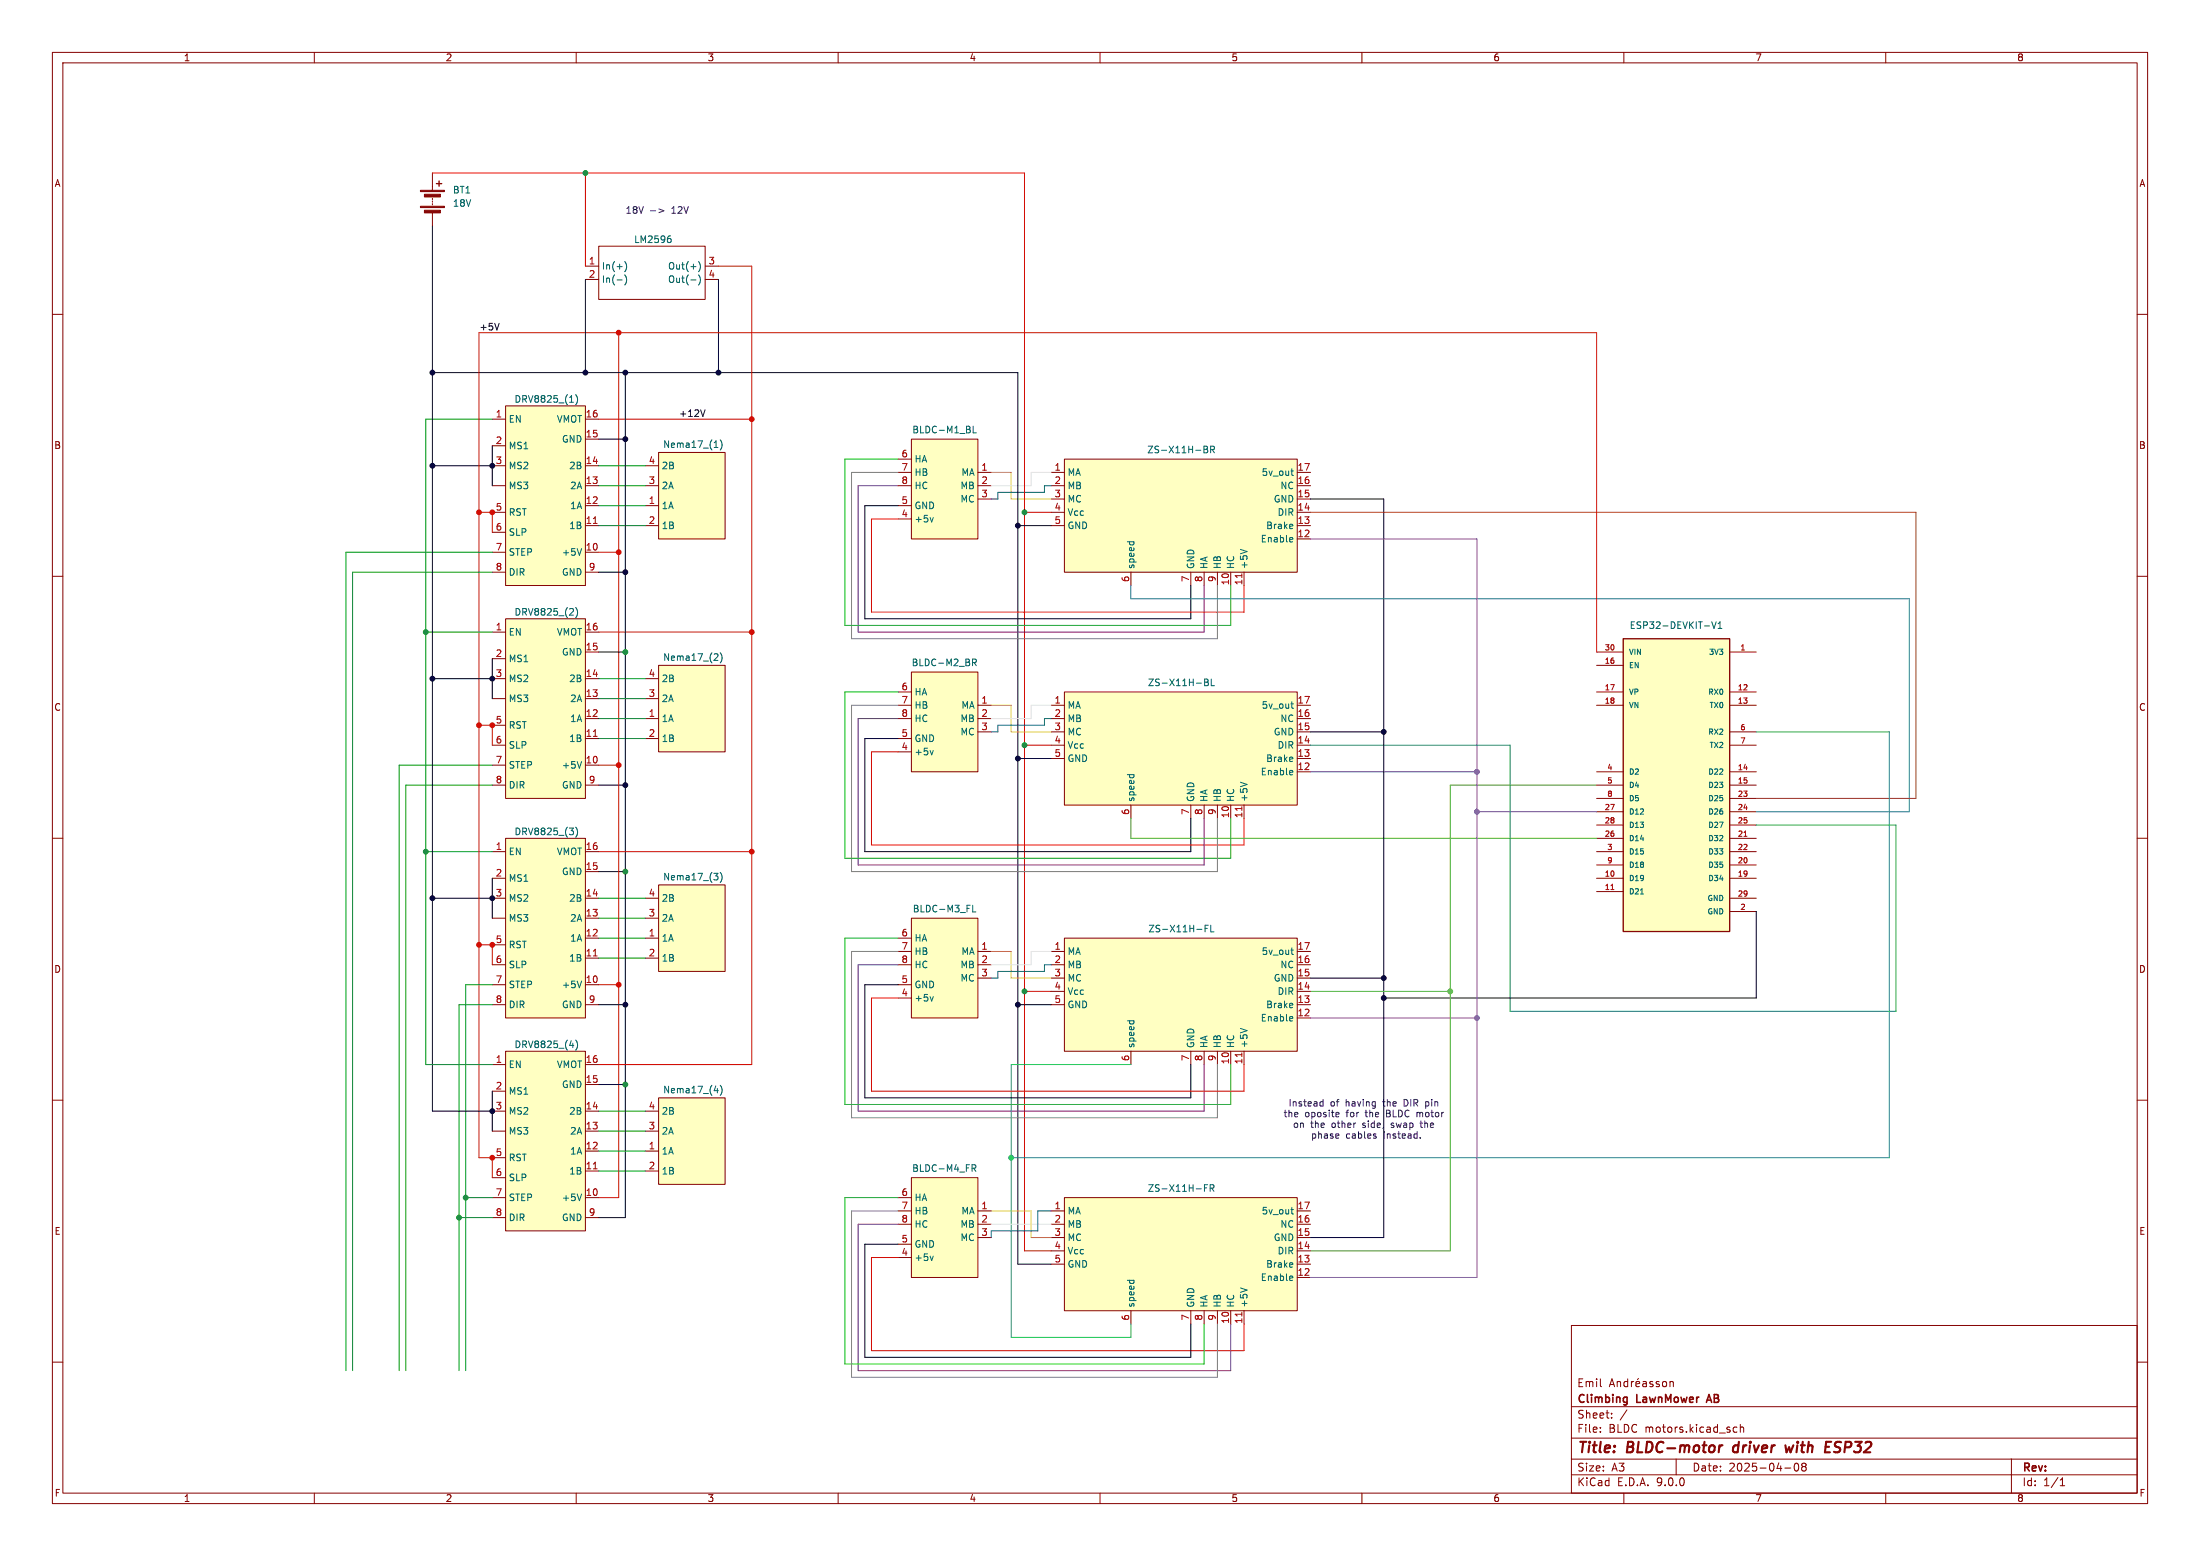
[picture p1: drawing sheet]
<svg xmlns="http://www.w3.org/2000/svg" width="420mm" height="297mm" viewBox="0 0 420 297" stroke-linecap="round" stroke-linejoin="round" font-family="sans-serif">
<g fill="none" stroke="#840000" stroke-width=".19">
<path d="M10 10h400v277h-400zM12 12h396v273h-396zM60 10v2M110 10v2M160 10v2M210 10v2M260 10v2M310 10v2M360 10v2M10 60h2M408 60h2M10 110h2"/>
<path d="M408 110h2M10 160h2M408 160h2M10 210h2M408 210h2M300 253h108v32h-108zM10 260h2M300 278.5h108M300 274.5h108M300 268.5h108M305.5 273.2v.2M305.5 272.5v.1"/>
<path d="M305.6 264.6l.1 .1M307.2 264.7l.5-1.5 .5 1.5M307.4 264.3h.7M307.7 270.5v.2M307.7 269.8v.1M308.7 263.7v1M308.7 263.8l.2-.1 .4 .1 .1 .9M310.6 269.1l-1.3 1.9M310.7 263.8l-.4-.1-.3 .3 .2 .6h.5M310.7 263.2v1.5M311.4 263.7v1M311.9 263.7l-.3 .1-.2 .2"/>
<path d="M312.3 264.2l.7-.2-.1-.2-.4-.1-.2 .2 .1 .7h.5M312.8 263.1l-.2 .2M313.7 263.8h.5l.1 .9M314.3 264l-.5 .1a.29 .29 0 0 0-.2 .3 .29 .29 0 0 0 .2 .3l.5-.1M315.5 263.8l-.3-.1-.3 .2 .1 .2 .5 .2v.3h-.6M316.7 263.8l-.3-.1-.2 .2v.2l.5 .2v.3h-.5M317.4 263.8l.3-.1 .4 .1 .1 .6-.2 .2-.3 .1-.3-.2zM318.8 263.8l.2-.1 .4 .1v.9M318.8 263.7v1M320 278.5v3M330.9 273.1l.3 .3 .4-.1M331.6 272.5l-.4-.1-.3 .3"/>
<path d="M332.2 272.5l.2-.1 .4 .1 .1 .9M332.2 271.9v1.5M342.7 279.4l.2-.1a.8 .8 0 0 1 .5 .7 .8 .8 0 0 1-.5 .8l-.2-.2-.2-.4zM344.2 279.9l-.3-.3 .3-.3 .5 .1 .1 .2-.3 .3M344.2 279.9l-.3 .3 .1 .4 .2 .2 .5-.1 .1-.2-.1-.4-.2-.2M344.2 279.9h.3M384 278.5v6.5M408 260h2M60 285v2M110 285v2M160 285v2M210 285v2"/>
<path d="M260 285v2M300 281.5h108M310 285v2M340.7 280.2h1.2M360 285v2M393.3 283.6h.9M393.3 282.5l.4-.4v1.5"/>
</g>
<path d="M328.8 275.9l-.4 .1M331 276.1l-.2 .7 .3 .4M340.8 275.9l.2 1.3 .5-.9 .3 .9 .6-1.3M348.4 277.2h.9M348.5 276.2h.7M348.6 275.2h1" fill="none" stroke="#840000" stroke-width=".4"/>
<path d="M310.5 266.7l.1 .1M310.6 266.7v1.2l-.1 .2M310.6 267.6l-.1 .1M325.9 267.3h.7M326.3 266.2l-.5 1.5" fill="none" stroke="#840000" stroke-width=".3"/>
<path d="M125.7 168.9h12.7v16.5h-12.7z" fill="#ffffc2"/>
<path d="M123.2 171.5h2.5M123.2 175.3h2.5M123.2 179.1h2.5M125.7 168.9h12.7v16.5h-12.7zM123.2 182.9h2.5" fill="none" stroke="#840000" stroke-width=".19"/>
<path d="M136.3 166.7h.8l-.5 .5M136.8 167.2l.3 .2v.3l-.3 .3M137.5 166.5a1.46 1.46 0 0 1 0 1.9" fill="none" stroke="#006464" stroke-width=".19"/>
<path d="M125.7 209.6h12.7v16.5h-12.7z" fill="#ffffc2"/>
<path d="M123.2 212.1h2.5M123.2 215.9h2.5M123.2 219.7h2.5M125.7 209.6h12.7v16.5h-12.7zM123.2 223.5h2.5" fill="none" stroke="#840000" stroke-width=".19"/>
<path d="M136.3 208.2h.8M136.9 207.8v.8M137.5 207.2a1.46 1.46 0 0 1 0 1.9" fill="none" stroke="#006464" stroke-width=".19"/>
<path d="M174 83.8h12.7v19.1h-12.7z" fill="#ffffc2"/>
<path d="M171.4 87.6h2.6M171.4 90.2h2.6M171.4 92.7h2.6M171.4 96.5h2.6M171.4 99.1h2.6M174 83.8h12.7v19.1h-12.7zM186.7 90.2h2.5M186.7 92.7h2.5M186.7 95.3h2.5" fill="none" stroke="#840000" stroke-width=".19"/>
<path d="M178.2 98.8l-.3 .8M185.8 81.4v1.2h.6" fill="none" stroke="#006464" stroke-width=".19"/>
<path d="M174 175.3h12.7v19h-12.7z" fill="#ffffc2"/>
<g fill="none" stroke="#840000" stroke-width=".19">
<path d="M82.5 33v3.3M82.5 37.8v.3M82.5 38.4v.2M82.5 38.9v.2M82.5 40.6v2.6M111.8 50.8h2.5M111.8 53.3h2.5M114.3 47h20.3v10.2h-20.3zM134.6 50.8h2.6M134.6 53.3h2.6M171.4 179.1h2.6M174 175.3h12.7v19h-12.7z"/>
<path d="M171.4 181.6h2.6M171.4 184.2h2.6M171.4 188h2.6M171.4 190.5h2.6M186.7 181.6h2.5M186.7 184.2h2.5M186.7 186.7h2.5"/>
</g>
<path d="M117.8 53.4h1M119.3 49.9a1.46 1.46 0 0 1 0 2M119.3 52.5a1.46 1.46 0 0 1 0 1.9M127.8 45h.2M127.9 45.5l.2 .3v.3l-.2 .2M131.9 53.4h1M133.3 49.9a1.46 1.46 0 0 1 0 2M133.3 52.5a1.46 1.46 0 0 1 0 1.9M185.7 172.8v1.3h.6M178.2 190.2l-.3 .9" fill="none" stroke="#006464" stroke-width=".19"/>
<g fill="#840000" stroke="#840000" stroke-width=".19">
<path d="M80.3 36.3h4.5v.3h-4.5z"/>
<path d="M80.3 39.4h4.5v.2h-4.5z"/>
<path d="M81 37.1h3.1v.5h-3.1z"/>
<path d="M81 40.1h3.1v.5h-3.1z"/>
</g>
<path d="M83.3 35.1h1M83.8 34.5v1.1" fill="none" stroke="#840000" stroke-width=".25"/>
<path d="M96.5 77.5h15.3v34.3h-15.3z" fill="#ffffc2"/>
<g fill="none" stroke="#840000" stroke-width=".19">
<path d="M96.5 77.5h15.3v34.3h-15.3zM94 80h2.5M94 85.1h2.5M94 88.9h2.5M94 92.7h2.5M94 97.8h2.5M111.8 80h2.5M111.8 88.9h2.5M111.8 92.7h2.5M111.8 83.8h2.5M111.8 96.5h2.5M94 101.6h2.5"/>
<path d="M94 105.4h2.5M94 109.2h2.5M111.8 105.4h2.5M111.8 109.2h2.5M111.8 100.3h2.5"/>
</g>
<path d="M113.3 99.9h.7" fill="none" stroke="#a90000" stroke-width=".19"/>
<path d="M108.7 76.8h.8M109.9 75.3a1.46 1.46 0 0 1 0 2M111 104.7l-.4 1.3" fill="none" stroke="#006464" stroke-width=".19"/>
<path d="M125.7 127h12.7v16.5h-12.7z" fill="#ffffc2"/>
<path d="M123.2 129.5h2.5M123.2 133.4h2.5M123.2 137.2h2.5M125.7 127h12.7v16.5h-12.7zM123.2 141h2.5" fill="none" stroke="#840000" stroke-width=".19"/>
<path d="M136.8 124.8l.3 .2-.1 .3-.7 .8h.8M137.5 124.6a1.46 1.46 0 0 1 0 1.9" fill="none" stroke="#006464" stroke-width=".19"/>
<path d="M125.7 86.4h12.7v16.5h-12.7z" fill="#ffffc2"/>
<path d="M123.2 88.9h2.5M123.2 92.7h2.5M123.2 96.5h2.5M125.7 86.4h12.7v16.5h-12.7zM123.2 100.3h2.5" fill="none" stroke="#840000" stroke-width=".19"/>
<path d="M136.3 85.4h.8M137.5 84a1.46 1.46 0 0 1 0 1.9" fill="none" stroke="#006464" stroke-width=".19"/>
<path d="M96.5 160h15.3v34.3h-15.3z" fill="#ffffc2"/>
<g fill="none" stroke="#840000" stroke-width=".19">
<path d="M94 162.6h2.5M94 167.6h2.5M94 171.5h2.5M94 175.3h2.5M96.5 160h15.3v34.3h-15.3zM111.8 162.6h2.5M111.8 171.5h2.5M111.8 175.3h2.5M111.8 166.4h2.5M111.8 179.1h2.5M94 180.3h2.5M94 184.2h2.5"/>
<path d="M94 188h2.5M94 191.8h2.5M111.8 188h2.5M111.8 191.8h2.5M111.8 182.9h2.5"/>
</g>
<path d="M113.3 182.5h.7" fill="none" stroke="#a90000" stroke-width=".19"/>
<path d="M108.7 158.1h.8l-.4 .4M109.4 158.7v.5M109.9 157.9a1.46 1.46 0 0 1 0 1.9M111 187.3l-.4 1.2" fill="none" stroke="#006464" stroke-width=".19"/>
<path d="M96.5 118.1h15.3v34.3h-15.3z" fill="#ffffc2"/>
<g fill="none" stroke="#840000" stroke-width=".19">
<path d="M96.5 118.1h15.3v34.3h-15.3zM94 120.7h2.5M94 125.7h2.5M94 129.5h2.5M94 133.4h2.5M94 138.4h2.5M111.8 120.7h2.5M111.8 129.5h2.5M111.8 133.4h2.5M111.8 124.5h2.5M111.8 137.2h2.5M94 142.2h2.5"/>
<path d="M94 146.1h2.5M94 149.9h2.5M111.8 146.1h2.5M111.8 149.9h2.5M111.8 141h2.5"/>
</g>
<path d="M113.3 140.6h.7" fill="none" stroke="#a90000" stroke-width=".19"/>
<path d="M108.7 117.4h.8M109.4 116.3v.4M109.9 116a1.46 1.46 0 0 1 0 1.9M111 145.4l-.4 1.2" fill="none" stroke="#006464" stroke-width=".19"/>
<path d="M96.5 200.7h15.3v34.2h-15.3z" fill="#ffffc2"/>
<g fill="none" stroke="#840000" stroke-width=".19">
<path d="M94 203.2h2.5M94 208.3h2.5M94 212.1h2.5M94 215.9h2.5M96.5 200.7h15.3v34.2h-15.3zM111.8 203.2h2.5M111.8 212.1h2.5M111.8 215.9h2.5M111.8 207h2.5M111.8 219.7h2.5M94 221h2.5M94 224.8h2.5"/>
<path d="M94 228.6h2.5M94 232.4h2.5M111.8 228.6h2.5M111.8 232.4h2.5M111.8 223.5h2.5"/>
</g>
<path d="M113.3 223.1h.7" fill="none" stroke="#a90000" stroke-width=".19"/>
<path d="M108.7 199.5h.8M109.9 198.5a1.46 1.46 0 0 1 0 2M111 227.9l-.4 1.3" fill="none" stroke="#006464" stroke-width=".19"/>
<path d="M174 128.3h12.7v19h-12.7z" fill="#ffffc2"/>
<path d="M171.4 132.1h2.6M171.4 134.6h2.6M171.4 137.2h2.6M174 128.3h12.7v19h-12.7zM186.7 134.6h2.5M186.7 137.2h2.5M186.7 139.7h2.5M171.4 141h2.6M171.4 143.5h2.6" fill="none" stroke="#840000" stroke-width=".19"/>
<path d="M185.7 125.8h.4l.3 .2-.1 .4-.6 .1M186 126.5l.4 .6M178.2 143.2l-.3 .9" fill="none" stroke="#006464" stroke-width=".19"/>
<path d="M174 224.8h12.7v19h-12.7z" fill="#ffffc2"/>
<path d="M171.4 228.6h2.6M171.4 231.1h2.6M171.4 233.7h2.6M171.4 237.5h2.6M174 224.8h12.7v19h-12.7zM186.7 231.1h2.5M186.7 233.7h2.5M186.7 236.2h2.5M171.4 240h2.6" fill="none" stroke="#840000" stroke-width=".19"/>
<path d="M178.2 239.8l-.3 .8M185.6 222.3h.5l.2 .3-.1 .3-.6 .1M185.9 223l.4 .6" fill="none" stroke="#006464" stroke-width=".19"/>
<path d="M203.2 132.1h44.4v21.6h-44.4z" fill="#ffffc2"/>
<g fill="none" stroke="#840000" stroke-width=".19">
<path d="M200.7 134.6h2.5M200.7 137.2h2.5M200.7 139.7h2.5M203.2 132.1h44.4v21.6h-44.4zM247.6 134.6h2.6M247.6 137.2h2.6M247.6 139.7h2.6M200.7 142.2h2.5M200.7 144.8h2.5M215.9 153.7v2.5M227.3 153.7v2.5M229.9 153.7v2.5"/>
<path d="M232.4 153.7v2.5M234.9 153.7v2.5M237.5 153.7v2.5M247.6 142.2h2.6M247.6 144.8h2.6M247.6 147.3h2.6"/>
</g>
<path d="M230 129.6h.4l.2 .3-.2 .3 .2 .1 .1 .3-.2 .3h-.5zM230 130.2h.4M231.2 129.6v1.3h.6M246.4 134.4h.5M246.6 135l.3 .2M236.8 149.3l1.3 .4M246.6 147.1l.2 .3-.6 .1M246.7 144.6l.1 .2-.6 .1M246.7 147.8l-.1 .1" fill="none" stroke="#006464" stroke-width=".19"/>
<path d="M237.1 154v.7" fill="none" stroke="#a90000" stroke-width=".19"/>
<path d="M309.9 121.9h20.3v55.9h-20.3z" fill="#ffffc2"/>
<path d="M309.9 121.9h20.3v55.9h-20.3z" fill="none" stroke="#840000" stroke-width=".25"/>
<g fill="none" stroke="#840000" stroke-width=".19">
<path d="M304.8 124.5h5.1M304.8 127h5.1M304.8 132.1h5.1M304.8 134.6h5.1M330.2 124.5h5.1M330.2 132.1h5.1M330.2 134.6h5.1M330.2 139.7h5.1M304.8 147.3h5.1M304.8 149.9h5.1M304.8 152.4h5.1M304.8 154.9h5.1"/>
<path d="M304.8 157.5h5.1M330.2 147.3h5.1M330.2 149.9h5.1M330.2 152.4h5.1M330.2 154.9h5.1M330.2 157.5h5.1M330.2 142.2h5.1M304.8 160h5.1M304.8 162.6h5.1M304.8 165.1h5.1M304.8 167.6h5.1M304.8 170.2h5.1"/>
<path d="M330.2 160h5.1M330.2 162.6h5.1M330.2 165.1h5.1M330.2 167.6h5.1M330.2 171.5h5.1M330.2 174h5.1"/>
</g>
<path d="M326.8 118.7l.4 1.3 .4-1.3M328 120h.7M328 119.1l.4-.4v1.3M313.2 170.6h.6" fill="none" stroke="#006464" stroke-width=".19"/>
<path d="M332.9 159.6h.6M307.5 169.8h.6" fill="none" stroke="#a90000" stroke-width=".19"/>
<path d="M203.2 87.6h44.4v21.6h-44.4z" fill="#ffffc2"/>
<g fill="none" stroke="#840000" stroke-width=".19">
<path d="M200.7 90.2h2.5M200.7 92.7h2.5M200.7 95.3h2.5M200.7 97.8h2.5M203.2 87.6h44.4v21.6h-44.4zM247.6 90.2h2.6M247.6 92.7h2.6M247.6 95.3h2.6M247.6 97.8h2.6M200.7 100.3h2.5M215.9 109.2v2.6M227.3 109.2v2.6"/>
<path d="M229.9 109.2v2.6M232.4 109.2v2.6M234.9 109.2v2.6M237.5 109.2v2.6M247.6 100.3h2.6M247.6 102.9h2.6"/>
</g>
<path d="M229.8 85.2h.5l.2 .2-.2 .4 .2 .1 .1 .3-.3 .2h-.5zM229.8 85.8h.5M231.1 85.8h.6l.1-.2v-.3l-.7-.1v1.2M231.4 85.8l.4 .6M246.4 89.9h.5M246.6 90.6l.3 .1M236.8 104.9l1.3 .4M246.6 102.6l.2 .3-.6 .1M246.7 100.1l.1 .3-.6 .1M246.7 103.4h-.1" fill="none" stroke="#006464" stroke-width=".19"/>
<path d="M237.1 109.5v.7" fill="none" stroke="#a90000" stroke-width=".19"/>
<path d="M203.2 179.1h44.4v21.6h-44.4z" fill="#ffffc2"/>
<g fill="none" stroke="#840000" stroke-width=".19">
<path d="M203.2 179.1h44.4v21.6h-44.4zM200.7 181.6h2.5M200.7 184.2h2.5M200.7 186.7h2.5M200.7 189.2h2.5M200.7 191.8h2.5M247.6 181.6h2.6M247.6 184.2h2.6M247.6 186.7h2.6M247.6 189.2h2.6M247.6 191.8h2.6M247.6 194.3h2.6"/>
<path d="M215.9 200.7v2.5M227.3 200.7v2.5M229.9 200.7v2.5M232.4 200.7v2.5M234.9 200.7v2.5M237.5 200.7v2.5"/>
</g>
<path d="M230.1 177.2h.4M230.7 176.6h-.6v1.3M231.1 176.6v1.3h.7M236.8 196.3l1.3 .4M246.4 181.3h.5M246.6 182l.3 .2M246.6 194l.2 .3-.6 .2M246.7 191.6l.1 .2-.6 .1M246.7 194.8l-.1 .1" fill="none" stroke="#006464" stroke-width=".19"/>
<path d="M237.1 201v.7" fill="none" stroke="#a90000" stroke-width=".19"/>
<path d="M203.2 228.6h44.4v21.6h-44.4z" fill="#ffffc2"/>
<g fill="none" stroke="#840000" stroke-width=".19">
<path d="M200.7 231.1h2.5M200.7 233.7h2.5M200.7 236.2h2.5M200.7 238.8h2.5M203.2 228.6h44.4v21.6h-44.4zM247.6 231.1h2.6M247.6 233.7h2.6M247.6 236.2h2.6M247.6 238.8h2.6M200.7 241.3h2.5M215.9 250.2v2.5M227.3 250.2v2.5"/>
<path d="M229.9 250.2v2.5M232.4 250.2v2.5M234.9 250.2v2.5M237.5 250.2v2.5M247.6 241.3h2.6M247.6 243.8h2.6"/>
</g>
<path d="M229.9 226.7h.5M230.5 226.1h-.6v1.3M231 226.8l.6-.1 .2-.1-.1-.3-.7-.2v1.3M231.3 226.8l.5 .6M246.4 230.9h.5M246.6 231.5l.3 .2M236.8 245.8l1.3 .5M246.6 243.6l.2 .3-.6 .1M246.7 241.1l.1 .2-.6 .2M246.7 244.4h-.1" fill="none" stroke="#006464" stroke-width=".19"/>
<path d="M237.1 250.5v.7" fill="none" stroke="#a90000" stroke-width=".19"/>
<path d="M95.3 61.7l-.4 1.3M134.6 78.2l-.4 1.3" fill="none" stroke="#0f0f0f" stroke-width=".19"/>
<path d="M171.4 99.1h-5v17.7h71.1v-5M171.4 143.5h-5v17.8h71.1v-5.1M171.4 190.5h-5v17.8h71.1v-5.1M171.4 240h-5v17.8h71.1v-5.1" fill="none" stroke="#ff0900" stroke-width=".19"/>
<path d="M171.4 90.2h-8.8v31.7h69.8v-10.1M171.4 134.6h-8.8v31.8h69.8v-10.2M171.4 181.6h-8.8v31.8h69.8v-10.2M171.4 231.1h-8.8v31.8h69.8v-10.2" fill="none" stroke="#7e7f7f" stroke-width=".19"/>
<g fill="none" stroke="#000" stroke-width=".19">
<path d="M82.5 43.2v168.9h11.5M111.8 53.3v17.8M137.2 53.3v17.8M82.5 71.1h111.8v170.2h6.4M119.4 71.1v161.3h-5.1M82.5 88.9h11.5M94 85.1v7.6M114.3 83.8h5.1M171.4 96.5h-6.3v21.6h62.2v-6.3M250.2 95.3h14v140.9h-14M114.3 109.2h5.1M194.3 100.3h6.4"/>
<path d="M82.5 129.5h11.5M94 125.7v7.7M114.3 124.5h5.1M250.2 139.7h14M114.3 149.9h5.1M171.4 141h-6.3v21.6h62.2v-6.4M194.3 144.8h6.4M82.5 171.5h11.5M94 167.6v7.7M114.3 166.4h5.1M335.3 174v16.5h-71.1M114.3 191.8h5.1"/>
<path d="M171.4 188h-6.3v21.6h62.2v-6.4M194.3 191.8h6.4M250.2 186.7h14M94 208.3v7.6M114.3 207h5.1M171.4 237.5h-6.3v21.6h62.2v-6.4"/>
</g>
<path d="M171.4 92.7h-7.6v28h66.1v-8.9M171.4 137.2h-7.6v27.9h66.1v-8.9M171.4 184.2h-7.6v27.9h66.1v-8.9M171.4 233.7h-7.6v27.9h71.1v-8.9" fill="none" stroke="#71009a" stroke-width=".19"/>
<path d="M171.4 87.6h-10.1v31.8h73.6v-7.6M171.4 132.1h-10.1v31.7h73.6v-7.6M171.4 179.1h-10.1v31.7h73.6v-7.6M171.4 228.6h-10.1v31.7h68.6v-7.6" fill="none" stroke="#0bd104" stroke-width=".19"/>
<path d="M200.7 92.7h-1.3v1.3h-8.9v1.3h-1.3M200.7 137.2h-1.3v1.2h-8.9v1.3h-1.3M200.7 184.2h-1.3v1.2h-8.9v1.3h-1.3M200.7 231.1h-2.6v3.8h-8.9v1.3" fill="none" stroke="#0021bd" stroke-width=".19"/>
<path d="M189.2 90.2h3.8v5.1h7.7M189.2 134.6h3.8v5.1h7.7M189.2 181.6h3.8v5.1h7.7M189.2 231.1h7.6v5.1h3.9" fill="none" stroke="#d5d304" stroke-width=".19"/>
<path d="M195.6 33v205.8h5.1M195.6 97.8h5.1M195.6 142.2h5.1M195.6 189.2h5.1" fill="none" stroke="#c40400" stroke-width=".19"/>
<path d="M118.1 63.5v165.1h-3.8M91.4 97.8h2.6v3.8M114.3 105.4h3.8M91.4 138.4h2.6v3.8M304.8 124.5v-61h-213.4v157.5h2.6v3.8M114.3 146.1h3.8M91.4 180.3h2.6v3.9M114.3 188h3.8" fill="none" stroke="#cd1500" stroke-width=".19"/>
<g fill="none" stroke="#009600" stroke-width=".19">
<path d="M94 80h-12.7v123.2h12.7M114.3 92.7h8.9M114.3 96.5h8.9M114.3 88.9h8.9M94 109.2h-26.7v152.4M94 105.4h-28v156.2M114.3 100.3h8.9M81.3 120.7h12.7M114.3 129.5h8.9M114.3 133.4h8.9M114.3 137.2h8.9M94 146.1h-17.8v115.5"/>
<path d="M94 149.9h-16.5v111.7M114.3 141h8.9M81.3 162.6h12.7M114.3 175.3h8.9M114.3 179.1h8.9M114.3 171.5h8.9M94 191.8h-6.4v69.8M94 188h-5.1v73.6M114.3 182.9h8.9M114.3 212.1h8.9M114.3 215.9h8.9M114.3 219.7h8.9"/>
<path d="M87.6 232.4h6.4M88.9 228.6h5.1M114.3 223.5h8.9"/>
</g>
<path d="M137.2 50.8h6.3v152.4h-29.2M114.3 80h29.2M114.3 120.7h29.2M114.3 162.6h29.2" fill="none" stroke="#cd1200" stroke-width=".19"/>
<path d="M111.8 33v17.8" fill="none" stroke="#e60300" stroke-width=".19"/>
<path d="M82.5 33h113.1" fill="none" stroke="#d81300" stroke-width=".19"/>
<path d="M335.3 139.7h25.4v81.3h-167.7M215.9 203.2h-22.9v52.1h22.9v-2.6" fill="none" stroke="#04b48d" stroke-width=".19"/>
<path d="M215.9 111.8v2.5h148.6v40.6h-29.2" fill="none" stroke="#006be2" stroke-width=".19"/>
<path d="M215.9 156.2v3.8h88.9" fill="none" stroke="#4fb100" stroke-width=".19"/>
<path d="M200.7 90.2h-3.9v2.5h-7.6M200.7 134.6h-3.9v2.6h-7.6M200.7 181.6h-3.9v2.6h-7.6M189.2 233.7h11.5" fill="none" stroke="#e4e4e4" stroke-width=".19"/>
<path d="M250.2 97.8h115.6v54.6h-30.5" fill="none" stroke="#ab4e00" stroke-width=".19"/>
<path d="M250.2 102.9h31.7v140.9h-31.7M250.2 147.3h31.7M281.9 154.9h22.9M250.2 194.3h31.7" fill="none" stroke="#8500ff" stroke-width=".19"/>
<path d="M304.8 149.9h-27.9v88.9h-26.7M250.2 189.2h26.7" fill="none" stroke="#769e05" stroke-width=".19"/>
<path d="M250.2 142.2h38.1v50.8h73.6v-35.5h-26.6" fill="none" stroke="#019b67" stroke-width=".19"/>
<g fill="none" stroke="#0000c2" stroke-width=".19">
<path d="M125.8 39.9l.9 .3-.9 .4M124.2 40.2h1M252.1 211.1h.5M252.1 210.3h.5M252.6 209.9v1.2M255.2 212.3l.4 .1v.2l-.6 .2M255.5 216.5l.1 .2-.6 .1M255.6 213.1l-.4 .1M262.6 216.8l.1 .2-.1 .3M262.6 216.4l.1 .1M270.5 212.3v.9M270.7 212.3l-.2 .1"/>
<path d="M271.1 214.4h.5M271.1 217.1v.2M271.3 213.9v1.3M272.2 210.3v1.3M272.2 211.1h.1M272.3 210.3h-.1"/>
</g>
<g fill="#cd1200" stroke="#cd1200" stroke-width=".19">
<circle cx="143.5" cy="120.7" r=".46"/>
<circle cx="143.5" cy="80" r=".46"/>
<circle cx="143.5" cy="162.6" r=".46"/>
</g>
<g fill="#cd1500" stroke="#cd1500" stroke-width=".19">
<circle cx="94" cy="138.4" r=".46"/>
<circle cx="91.4" cy="138.4" r=".46"/>
<circle cx="94" cy="180.3" r=".46"/>
<circle cx="91.4" cy="180.3" r=".46"/>
<circle cx="94" cy="221" r=".46"/>
<circle cx="118.1" cy="188" r=".46"/>
<circle cx="91.4" cy="97.8" r=".46"/>
<circle cx="94" cy="97.8" r=".46"/>
<circle cx="118.1" cy="105.4" r=".46"/>
<circle cx="118.1" cy="63.5" r=".46"/>
<circle cx="118.1" cy="146.1" r=".46"/>
</g>
<g fill="#009600" stroke="#009600" stroke-width=".19">
<circle cx="195.6" cy="97.8" r=".46"/>
<circle cx="119.4" cy="207" r=".46"/>
<circle cx="88.9" cy="228.6" r=".46"/>
<circle cx="81.3" cy="162.6" r=".46"/>
<circle cx="87.6" cy="232.4" r=".46"/>
<circle cx="81.3" cy="120.7" r=".46"/>
<circle cx="119.4" cy="124.5" r=".46"/>
<circle cx="111.8" cy="33" r=".46"/>
<circle cx="119.4" cy="166.4" r=".46"/>
<circle cx="195.6" cy="142.2" r=".46"/>
<circle cx="195.6" cy="189.2" r=".46"/>
</g>
<g fill="#000" stroke="#000" stroke-width=".19">
<circle cx="82.5" cy="71.1" r=".46"/>
<circle cx="111.8" cy="71.1" r=".46"/>
<circle cx="119.4" cy="71.1" r=".46"/>
<circle cx="137.2" cy="71.1" r=".46"/>
<circle cx="82.5" cy="88.9" r=".46"/>
<circle cx="94" cy="88.9" r=".46"/>
<circle cx="119.4" cy="83.8" r=".46"/>
<circle cx="119.4" cy="109.2" r=".46"/>
<circle cx="194.3" cy="100.3" r=".46"/>
<circle cx="82.5" cy="129.5" r=".46"/>
<circle cx="94" cy="129.5" r=".46"/>
<circle cx="264.2" cy="139.7" r=".46"/>
<circle cx="119.4" cy="149.9" r=".46"/>
<circle cx="194.3" cy="144.8" r=".46"/>
<circle cx="82.5" cy="171.5" r=".46"/>
<circle cx="94" cy="171.5" r=".46"/>
<circle cx="119.4" cy="191.8" r=".46"/>
<circle cx="194.3" cy="191.8" r=".46"/>
<circle cx="264.2" cy="186.7" r=".46"/>
<circle cx="264.2" cy="190.5" r=".46"/>
<circle cx="94" cy="212.1" r=".46"/>
</g>
<circle cx="193" cy="221" r=".46" fill="#04b48d" stroke="#04b48d" stroke-width=".19"/>
<g fill="#8500ff" stroke="#8500ff" stroke-width=".19">
<circle cx="281.9" cy="154.9" r=".46"/>
<circle cx="281.9" cy="147.3" r=".46"/>
<circle cx="281.9" cy="194.3" r=".46"/>
</g>
<circle cx="276.9" cy="189.2" r=".46" fill="#769e05" stroke="#769e05" stroke-width=".19"/>
<g font-size="2.8" fill="#840000">
<text x="301" y="277.9">Title:</text>
<text x="310.6" y="277.9">BLDC-motor</text>
<text x="331.7" y="277.9">driver</text>
<text x="342.5" y="277.9">with</text>
<text x="350.9" y="277.9">ESP32</text>
</g>
<g font-size="2.1" fill="#840000">
<text x="301" y="268.2">Climbing</text>
<text x="301" y="265">Emil</text>
<text x="312.5" y="268.2">LawnMower</text>
<text x="326.6" y="268.2">AB</text>
<text x="301" y="273.7">File:</text>
<text x="301" y="271">Sheet:</text>
<text x="307.1" y="273.7">BLDC motors.kicad_sch</text>
<text x="301" y="281.1">Size:</text>
<text x="307.6" y="281.1">A3</text>
<text x="323" y="281.1">Date:</text>
<text x="330" y="281.1">2025-04-08</text>
<text x="386" y="281.3">Rev:</text>
<text x="301" y="283.9">KiCad</text>
<text x="308.7" y="283.9">E.D.A.</text>
<text x="316.3" y="283.9">9.0.0</text>
<text x="386" y="283.9">Id:</text>
<text x="390.1" y="283.9">1/1</text>
</g>
<g font-size="1.8" fill="#840000">
<text x="35" y="11.9">1</text>
<text x="85" y="11.9">2</text>
<text x="135" y="11.9">3</text>
<text x="185" y="11.9">4</text>
<text x="235" y="11.9">5</text>
<text x="285" y="11.9">6</text>
<text x="335" y="11.9">7</text>
<text x="385" y="11.9">8</text>
<text x="10.3" y="35.9">A</text>
<text x="408.3" y="35.9">A</text>
<text x="10.3" y="85.9">B</text>
<text x="408.2" y="85.9">B</text>
<text x="10.3" y="135.9">C</text>
<text x="408.2" y="135.9">C</text>
<text x="10.3" y="185.9">D</text>
<text x="408.2" y="185.9">D</text>
<text x="10.3" y="235.9">E</text>
<text x="408.3" y="235.9">E</text>
<text x="10.3" y="285.9">F</text>
<text x="35" y="286.9">1</text>
<text x="85" y="286.9">2</text>
<text x="135" y="286.9">3</text>
<text x="185" y="286.9">4</text>
<text x="235" y="286.9">5</text>
<text x="285" y="286.9">6</text>
<text x="335" y="286.9">7</text>
<text x="385" y="286.9">8</text>
<text x="408.3" y="285.9">F</text>
</g>
<g font-size="1.8" fill="#006464">
<text x="86.4" y="37.1">BT1</text>
<text x="86.4" y="39.7">18V</text>
<text x="121" y="46.6">LM2596</text>
<text x="114.8" y="51.7">In(+)</text>
<text x="127.4" y="51.7">Out(+)</text>
<text x="114.8" y="54.2">In(-)</text>
<text x="127.4" y="54.2">Out(-)</text>
<text x="98.1" y="77.1">DRV8825_(1)</text>
<text x="97" y="80.9">EN</text>
<text x="106.2" y="80.9">VMOT</text>
<text x="174.1" y="82.9">BLDC-M1_BL</text>
<text x="97" y="86">MS1</text>
<text x="97" y="89.8">MS2</text>
<text x="107.2" y="84.7">GND</text>
<text x="108.6" y="89.8">2B</text>
<text x="126.2" y="89.8">2B</text>
<text x="126.5" y="85.7">Nema17_(1)</text>
<text x="174.5" y="88.5">HA</text>
<text x="218.9" y="86.7">ZS-X11H-BR</text>
<text x="97" y="93.6">MS3</text>
<text x="108.8" y="93.6">2A</text>
<text x="126.2" y="93.6">2A</text>
<text x="174.5" y="91">HB</text>
<text x="174.5" y="93.6">HC</text>
<text x="183.3" y="93.6">MB</text>
<text x="183.4" y="91">MA</text>
<text x="203.7" y="91">MA</text>
<text x="203.7" y="93.6">MB</text>
<text x="240.8" y="91">5v_out</text>
<text x="244.3" y="93.6">NC</text>
<text x="97" y="98.7">RST</text>
<text x="108.6" y="101.2">1B</text>
<text x="108.8" y="97.4">1A</text>
<text x="126.2" y="97.4">1A</text>
<text x="126.2" y="101.2">1B</text>
<text x="174.5" y="97.4">GND</text>
<text x="174.5" y="99.9">+5v</text>
<text x="183.3" y="96.1">MC</text>
<text x="203.7" y="96.1">MC</text>
<text x="203.7" y="98.7">Vcc</text>
<text x="203.7" y="101.2">GND</text>
<text x="241.6" y="101.2">Brake</text>
<text x="243.1" y="96.1">GND</text>
<text x="243.8" y="98.7">DIR</text>
<text x="97" y="102.5">SLP</text>
<text x="97" y="106.3">STEP</text>
<text x="107.2" y="106.3">+5V</text>
<text x="240.6" y="103.7">Enable</text>
<text x="97" y="110.1">DIR</text>
<text x="107.2" y="110.1">GND</text>
<text x="216.8" y="108.7" transform="rotate(-90 216.8 108.7)">speed</text>
<text x="228.2" y="108.7" transform="rotate(-90 228.2 108.7)">GND</text>
<text x="230.7" y="108.7" transform="rotate(-90 230.7 108.7)">HA</text>
<text x="233.3" y="108.7" transform="rotate(-90 233.3 108.7)">HB</text>
<text x="235.8" y="108.7" transform="rotate(-90 235.8 108.7)">HC</text>
<text x="238.4" y="108.7" transform="rotate(-90 238.4 108.7)">+5V</text>
<text x="98.1" y="117.7">DRV8825_(2)</text>
<text x="97" y="121.5">EN</text>
<text x="106.2" y="121.5">VMOT</text>
<text x="107.2" y="125.3">GND</text>
<text x="311" y="120.2">ESP32-DEVKIT-V1</text>
<text x="97" y="126.6">MS1</text>
<text x="97" y="130.4">MS2</text>
<text x="108.6" y="130.4">2B</text>
<text x="126.2" y="130.4">2B</text>
<text x="126.5" y="126.3">Nema17_(2)</text>
<text x="173.9" y="127.4">BLDC-M2_BR</text>
<text x="219" y="131.2">ZS-X11H-BL</text>
<text x="97" y="134.2">MS3</text>
<text x="108.8" y="134.2">2A</text>
<text x="126.2" y="134.2">2A</text>
<text x="174.5" y="132.9">HA</text>
<text x="174.5" y="135.5">HB</text>
<text x="183.4" y="135.5">MA</text>
<text x="203.7" y="135.5">MA</text>
<text x="240.8" y="135.5">5v_out</text>
<text x="97" y="139.3">RST</text>
<text x="97" y="143.1">SLP</text>
<text x="108.6" y="141.8">1B</text>
<text x="108.8" y="138">1A</text>
<text x="126.2" y="138">1A</text>
<text x="126.2" y="141.8">1B</text>
<text x="174.5" y="138">HC</text>
<text x="174.5" y="141.8">GND</text>
<text x="183.3" y="138">MB</text>
<text x="183.3" y="140.6">MC</text>
<text x="203.7" y="138">MB</text>
<text x="203.7" y="140.6">MC</text>
<text x="203.7" y="143.1">Vcc</text>
<text x="243.1" y="140.6">GND</text>
<text x="243.8" y="143.1">DIR</text>
<text x="244.3" y="138">NC</text>
<text x="97" y="146.9">STEP</text>
<text x="107.2" y="146.9">+5V</text>
<text x="174.5" y="144.4">+5v</text>
<text x="203.7" y="145.6">GND</text>
<text x="240.6" y="148.2">Enable</text>
<text x="241.6" y="145.6">Brake</text>
<text x="97" y="150.7">DIR</text>
<text x="107.2" y="150.7">GND</text>
<text x="216.8" y="153.2" transform="rotate(-90 216.8 153.2)">speed</text>
<text x="228.2" y="153.2" transform="rotate(-90 228.2 153.2)">GND</text>
<text x="230.7" y="153.2" transform="rotate(-90 230.7 153.2)">HA</text>
<text x="233.3" y="153.2" transform="rotate(-90 233.3 153.2)">HB</text>
<text x="235.8" y="153.2" transform="rotate(-90 235.8 153.2)">HC</text>
<text x="238.4" y="153.2" transform="rotate(-90 238.4 153.2)">+5V</text>
<text x="98.1" y="159.6">DRV8825_(3)</text>
<text x="97" y="163.4">EN</text>
<text x="106.2" y="163.4">VMOT</text>
<text x="107.2" y="167.2">GND</text>
<text x="97" y="168.5">MS1</text>
<text x="97" y="172.3">MS2</text>
<text x="108.6" y="172.3">2B</text>
<text x="126.2" y="172.3">2B</text>
<text x="126.5" y="168.2">Nema17_(3)</text>
<text x="97" y="176.1">MS3</text>
<text x="108.8" y="176.1">2A</text>
<text x="108.8" y="179.9">1A</text>
<text x="126.2" y="176.1">2A</text>
<text x="126.2" y="179.9">1A</text>
<text x="174.2" y="174.3">BLDC-M3_FL</text>
<text x="174.5" y="179.9">HA</text>
<text x="219.1" y="178.2">ZS-X11H-FL</text>
<text x="97" y="181.2">RST</text>
<text x="97" y="185">SLP</text>
<text x="108.6" y="183.7">1B</text>
<text x="126.2" y="183.7">1B</text>
<text x="174.5" y="182.5">HB</text>
<text x="174.5" y="185">HC</text>
<text x="183.3" y="185">MB</text>
<text x="183.4" y="182.5">MA</text>
<text x="203.7" y="182.5">MA</text>
<text x="203.7" y="185">MB</text>
<text x="240.8" y="182.5">5v_out</text>
<text x="244.3" y="185">NC</text>
<text x="97" y="188.8">STEP</text>
<text x="107.2" y="188.8">+5V</text>
<text x="174.5" y="188.8">GND</text>
<text x="174.5" y="191.4">+5v</text>
<text x="183.3" y="187.6">MC</text>
<text x="203.7" y="187.6">MC</text>
<text x="203.7" y="190.1">Vcc</text>
<text x="243.1" y="187.6">GND</text>
<text x="243.8" y="190.1">DIR</text>
<text x="97" y="192.6">DIR</text>
<text x="107.2" y="192.6">GND</text>
<text x="203.7" y="192.6">GND</text>
<text x="240.6" y="195.2">Enable</text>
<text x="241.6" y="192.6">Brake</text>
<text x="98.1" y="200.3">DRV8825_(4)</text>
<text x="216.8" y="200.2" transform="rotate(-90 216.8 200.2)">speed</text>
<text x="228.2" y="200.2" transform="rotate(-90 228.2 200.2)">GND</text>
<text x="230.7" y="200.2" transform="rotate(-90 230.7 200.2)">HA</text>
<text x="233.3" y="200.2" transform="rotate(-90 233.3 200.2)">HB</text>
<text x="235.8" y="200.2" transform="rotate(-90 235.8 200.2)">HC</text>
<text x="238.4" y="200.2" transform="rotate(-90 238.4 200.2)">+5V</text>
<text x="97" y="204.1">EN</text>
<text x="97" y="209.1">MS1</text>
<text x="106.2" y="204.1">VMOT</text>
<text x="107.2" y="207.9">GND</text>
<text x="126.5" y="208.9">Nema17_(4)</text>
<text x="97" y="213">MS2</text>
<text x="108.6" y="213">2B</text>
<text x="126.2" y="213">2B</text>
<text x="97" y="216.8">MS3</text>
<text x="97" y="221.8">RST</text>
<text x="108.8" y="216.8">2A</text>
<text x="108.8" y="220.6">1A</text>
<text x="126.2" y="216.8">2A</text>
<text x="126.2" y="220.6">1A</text>
<text x="97" y="225.7">SLP</text>
<text x="108.6" y="224.4">1B</text>
<text x="126.2" y="224.4">1B</text>
<text x="174" y="223.9">BLDC-M4_FR</text>
<text x="219" y="227.7">ZS-X11H-FR</text>
<text x="97" y="229.5">STEP</text>
<text x="97" y="233.3">DIR</text>
<text x="107.2" y="229.5">+5V</text>
<text x="107.2" y="233.3">GND</text>
<text x="174.5" y="229.5">HA</text>
<text x="174.5" y="232">HB</text>
<text x="183.4" y="232">MA</text>
<text x="203.7" y="232">MA</text>
<text x="240.8" y="232">5v_out</text>
<text x="174.5" y="234.5">HC</text>
<text x="174.5" y="238.4">GND</text>
<text x="183.3" y="234.5">MB</text>
<text x="183.3" y="237.1">MC</text>
<text x="203.7" y="234.5">MB</text>
<text x="203.7" y="237.1">MC</text>
<text x="203.7" y="239.6">Vcc</text>
<text x="243.1" y="237.1">GND</text>
<text x="243.8" y="239.6">DIR</text>
<text x="244.3" y="234.5">NC</text>
<text x="174.5" y="240.9">+5v</text>
<text x="203.7" y="242.2">GND</text>
<text x="240.6" y="244.7">Enable</text>
<text x="241.6" y="242.2">Brake</text>
<text x="216.8" y="249.7" transform="rotate(-90 216.8 249.7)">speed</text>
<text x="228.2" y="249.7" transform="rotate(-90 228.2 249.7)">GND</text>
<text x="230.7" y="249.7" transform="rotate(-90 230.7 249.7)">HA</text>
<text x="233.3" y="249.7" transform="rotate(-90 233.3 249.7)">HB</text>
<text x="235.8" y="249.7" transform="rotate(-90 235.8 249.7)">HC</text>
<text x="238.4" y="249.7" transform="rotate(-90 238.4 249.7)">+5V</text>
</g>
<g font-size="1.8" fill="#0000c2">
<text x="119.3" y="41">18V</text>
<text x="128.3" y="41">12V</text>
<text x="244.9" y="213.5">the</text>
<text x="245.9" y="211.4">Instead</text>
<text x="246.7" y="215.5">on</text>
<text x="249.1" y="213.5">oposite</text>
<text x="250.2" y="215.5">the</text>
<text x="253.9" y="211.4">of</text>
<text x="254.3" y="215.5">other</text>
<text x="257" y="211.4">having</text>
<text x="257.1" y="213.5">for</text>
<text x="260.4" y="215.5">side,</text>
<text x="261" y="213.5">the</text>
<text x="264.3" y="211.4">the</text>
<text x="265.1" y="213.5">BLDC</text>
<text x="266" y="215.5">swap</text>
<text x="268.5" y="211.4">DIR</text>
<text x="271.1" y="213.5">motor</text>
<text x="271.9" y="215.5">the</text>
<text x="272.8" y="211.4">pin</text>
<text x="250.2" y="217.5">phase</text>
<text x="256.9" y="217.5">cables</text>
<text x="264.2" y="217.5">instead.</text>
</g>
<g font-size="1.8" fill="#a90000">
<text x="112.3" y="50.5">1</text>
<text x="112.3" y="53.1">2</text>
<text x="135.2" y="50.5">3</text>
<text x="135.2" y="53.1">4</text>
<text x="94.5" y="79.8">1</text>
<text x="111.7" y="79.8">16</text>
<text x="111.7" y="83.6">15</text>
<text x="94.5" y="84.8">2</text>
<text x="94.5" y="88.6">3</text>
<text x="111.7" y="88.6">14</text>
<text x="123.8" y="88.6">4</text>
<text x="172" y="87.4">6</text>
<text x="172" y="89.9">7</text>
<text x="187.3" y="89.9">1</text>
<text x="201.2" y="89.9">1</text>
<text x="247.6" y="89.9">17</text>
<text x="111.7" y="92.5">13</text>
<text x="123.8" y="92.5">3</text>
<text x="172" y="92.5">8</text>
<text x="187.3" y="92.5">2</text>
<text x="187.3" y="95">3</text>
<text x="201.2" y="92.5">2</text>
<text x="201.2" y="95">3</text>
<text x="247.6" y="92.5">16</text>
<text x="247.6" y="95">15</text>
<text x="94.5" y="97.5">5</text>
<text x="94.5" y="101.3">6</text>
<text x="111.7" y="96.3">12</text>
<text x="111.7" y="100.1">11</text>
<text x="123.8" y="96.3">1</text>
<text x="123.8" y="100.1">2</text>
<text x="172" y="96.3">5</text>
<text x="172" y="98.8">4</text>
<text x="201.2" y="97.5">4</text>
<text x="201.2" y="100.1">5</text>
<text x="247.6" y="97.5">14</text>
<text x="247.6" y="100.1">13</text>
<text x="94.5" y="105.2">7</text>
<text x="111.7" y="105.2">10</text>
<text x="247.6" y="102.6">12</text>
<text x="94.5" y="109">8</text>
<text x="112.3" y="109">9</text>
<text x="215.6" y="111.2" transform="rotate(-90 215.6 111.2)">6</text>
<text x="227.1" y="111.2" transform="rotate(-90 227.1 111.2)">7</text>
<text x="229.6" y="111.2" transform="rotate(-90 229.6 111.2)">8</text>
<text x="232.2" y="111.2" transform="rotate(-90 232.2 111.2)">9</text>
<text x="234.7" y="111.8" transform="rotate(-90 234.7 111.8)">10</text>
<text x="237.2" y="111.8" transform="rotate(-90 237.2 111.8)">11</text>
<text x="94.5" y="120.4">1</text>
<text x="94.5" y="125.5">2</text>
<text x="111.7" y="120.4">16</text>
<text x="111.7" y="124.2">15</text>
<text x="94.5" y="129.3">3</text>
<text x="111.7" y="129.3">14</text>
<text x="123.8" y="129.3">4</text>
<text x="172" y="131.8">6</text>
<text x="111.7" y="133.1">13</text>
<text x="111.7" y="136.9">12</text>
<text x="123.8" y="133.1">3</text>
<text x="123.8" y="136.9">1</text>
<text x="172" y="134.4">7</text>
<text x="172" y="136.9">8</text>
<text x="187.3" y="134.4">1</text>
<text x="187.3" y="136.9">2</text>
<text x="201.2" y="134.4">1</text>
<text x="201.2" y="136.9">2</text>
<text x="247.6" y="134.4">17</text>
<text x="247.6" y="136.9">16</text>
<text x="94.5" y="138.2">5</text>
<text x="94.5" y="142">6</text>
<text x="111.7" y="140.7">11</text>
<text x="123.8" y="140.7">2</text>
<text x="172" y="140.7">5</text>
<text x="172" y="143.3">4</text>
<text x="187.3" y="139.4">3</text>
<text x="201.2" y="139.4">3</text>
<text x="201.2" y="142">4</text>
<text x="247.6" y="139.4">15</text>
<text x="247.6" y="142">14</text>
<text x="94.5" y="145.8">7</text>
<text x="94.5" y="149.6">8</text>
<text x="111.7" y="145.8">10</text>
<text x="112.3" y="149.6">9</text>
<text x="201.2" y="144.5">5</text>
<text x="247.6" y="144.5">13</text>
<text x="247.6" y="147.1">12</text>
<text x="215.6" y="155.6" transform="rotate(-90 215.6 155.6)">6</text>
<text x="227.1" y="155.6" transform="rotate(-90 227.1 155.6)">7</text>
<text x="229.6" y="155.6" transform="rotate(-90 229.6 155.6)">8</text>
<text x="232.2" y="155.6" transform="rotate(-90 232.2 155.6)">9</text>
<text x="234.7" y="156.3" transform="rotate(-90 234.7 156.3)">10</text>
<text x="237.2" y="156.3" transform="rotate(-90 237.2 156.3)">11</text>
<text x="94.5" y="162.3">1</text>
<text x="94.5" y="167.4">2</text>
<text x="111.7" y="162.3">16</text>
<text x="111.7" y="166.1">15</text>
<text x="94.5" y="171.2">3</text>
<text x="111.7" y="171.2">14</text>
<text x="123.8" y="171.2">4</text>
<text x="111.7" y="175">13</text>
<text x="111.7" y="178.8">12</text>
<text x="123.8" y="175">3</text>
<text x="123.8" y="178.8">1</text>
<text x="172" y="178.8">6</text>
<text x="94.5" y="180.1">5</text>
<text x="94.5" y="183.9">6</text>
<text x="111.7" y="182.6">11</text>
<text x="123.8" y="182.6">2</text>
<text x="172" y="181.4">7</text>
<text x="172" y="183.9">8</text>
<text x="187.3" y="181.4">1</text>
<text x="187.3" y="183.9">2</text>
<text x="201.2" y="181.4">1</text>
<text x="201.2" y="183.9">2</text>
<text x="247.6" y="181.4">17</text>
<text x="247.6" y="183.9">16</text>
<text x="94.5" y="187.7">7</text>
<text x="94.5" y="191.5">8</text>
<text x="111.7" y="187.7">10</text>
<text x="112.3" y="191.5">9</text>
<text x="172" y="187.7">5</text>
<text x="172" y="190.2">4</text>
<text x="187.3" y="186.4">3</text>
<text x="201.2" y="186.4">3</text>
<text x="201.2" y="189">4</text>
<text x="201.2" y="191.5">5</text>
<text x="247.6" y="186.4">15</text>
<text x="247.6" y="189">14</text>
<text x="247.6" y="191.5">13</text>
<text x="247.6" y="194.1">12</text>
<text x="94.5" y="202.9">1</text>
<text x="111.7" y="202.9">16</text>
<text x="215.6" y="202.6" transform="rotate(-90 215.6 202.6)">6</text>
<text x="227.1" y="202.6" transform="rotate(-90 227.1 202.6)">7</text>
<text x="229.6" y="202.6" transform="rotate(-90 229.6 202.6)">8</text>
<text x="232.2" y="202.6" transform="rotate(-90 232.2 202.6)">9</text>
<text x="234.7" y="203.2" transform="rotate(-90 234.7 203.2)">10</text>
<text x="237.2" y="203.2" transform="rotate(-90 237.2 203.2)">11</text>
<text x="94.5" y="208">2</text>
<text x="111.7" y="206.8">15</text>
<text x="94.5" y="211.8">3</text>
<text x="111.7" y="211.8">14</text>
<text x="111.7" y="215.6">13</text>
<text x="123.8" y="211.8">4</text>
<text x="123.8" y="215.6">3</text>
<text x="94.5" y="220.7">5</text>
<text x="111.7" y="219.5">12</text>
<text x="123.8" y="219.5">1</text>
<text x="94.5" y="224.5">6</text>
<text x="111.7" y="223.3">11</text>
<text x="123.8" y="223.3">2</text>
<text x="94.5" y="228.3">7</text>
<text x="94.5" y="232.2">8</text>
<text x="111.7" y="228.3">10</text>
<text x="112.3" y="232.2">9</text>
<text x="172" y="228.3">6</text>
<text x="172" y="230.9">7</text>
<text x="172" y="233.4">8</text>
<text x="187.3" y="230.9">1</text>
<text x="187.3" y="233.4">2</text>
<text x="201.2" y="230.9">1</text>
<text x="201.2" y="233.4">2</text>
<text x="247.6" y="230.9">17</text>
<text x="247.6" y="233.4">16</text>
<text x="172" y="237.2">5</text>
<text x="172" y="239.8">4</text>
<text x="187.3" y="236">3</text>
<text x="201.2" y="236">3</text>
<text x="201.2" y="238.5">4</text>
<text x="247.6" y="236">15</text>
<text x="247.6" y="238.5">14</text>
<text x="201.2" y="241">5</text>
<text x="247.6" y="241">13</text>
<text x="247.6" y="243.6">12</text>
<text x="215.6" y="252.2" transform="rotate(-90 215.6 252.2)">6</text>
<text x="227.1" y="252.2" transform="rotate(-90 227.1 252.2)">7</text>
<text x="229.6" y="252.2" transform="rotate(-90 229.6 252.2)">8</text>
<text x="232.2" y="252.2" transform="rotate(-90 232.2 252.2)">9</text>
<text x="234.7" y="252.8" transform="rotate(-90 234.7 252.8)">10</text>
<text x="237.2" y="252.8" transform="rotate(-90 237.2 252.8)">11</text>
</g>
<g font-size="1.8" fill="#0f0f0f">
<text x="91.4" y="63.2">+5V</text>
<text x="129.5" y="79.7">+12V</text>
</g>
<g font-size="1.4" fill="#a90000">
<text x="306.2" y="124.2">30</text>
<text x="332.1" y="124.2">1</text>
<text x="306.2" y="126.7">16</text>
<text x="306.2" y="131.8">17</text>
<text x="331.6" y="131.8">12</text>
<text x="306.2" y="134.4">18</text>
<text x="331.6" y="134.4">13</text>
<text x="332.1" y="139.4">6</text>
<text x="332.1" y="142">7</text>
<text x="306.7" y="147.1">4</text>
<text x="306.7" y="149.6">5</text>
<text x="331.6" y="147.1">14</text>
<text x="331.6" y="149.6">15</text>
<text x="306.2" y="154.7">27</text>
<text x="306.7" y="152.1">8</text>
<text x="331.6" y="152.1">23</text>
<text x="331.6" y="154.7">24</text>
<text x="306.2" y="157.2">28</text>
<text x="306.2" y="159.8">26</text>
<text x="331.6" y="157.2">25</text>
<text x="331.6" y="159.8">21</text>
<text x="306.2" y="167.4">10</text>
<text x="306.7" y="162.3">3</text>
<text x="306.7" y="164.8">9</text>
<text x="331.6" y="162.3">22</text>
<text x="331.6" y="164.8">20</text>
<text x="331.6" y="167.4">19</text>
<text x="306.2" y="169.9">11</text>
<text x="331.6" y="171.2">29</text>
<text x="332.1" y="173.7">2</text>
</g>
<g font-size="1.4" fill="#006464">
<text x="310.9" y="125.2">VIN</text>
<text x="326.1" y="125.2">3V3</text>
<text x="310.9" y="127.7">EN</text>
<text x="310.9" y="132.8">VP</text>
<text x="310.9" y="135.4">VN</text>
<text x="326" y="132.8">RX0</text>
<text x="326.2" y="135.4">TX0</text>
<text x="326" y="140.4">RX2</text>
<text x="326.2" y="143">TX2</text>
<text x="310.9" y="148.1">D2</text>
<text x="326" y="148.1">D22</text>
<text x="310.9" y="150.6">D4</text>
<text x="310.9" y="153.1">D5</text>
<text x="310.9" y="155.7">D12</text>
<text x="326" y="150.6">D23</text>
<text x="326" y="153.1">D25</text>
<text x="326" y="155.7">D26</text>
<text x="310.9" y="158.2">D13</text>
<text x="310.9" y="160.8">D14</text>
<text x="326" y="158.2">D27</text>
<text x="326" y="160.8">D32</text>
<text x="310.9" y="163.3">D15</text>
<text x="310.9" y="165.8">D18</text>
<text x="326" y="163.3">D33</text>
<text x="326" y="165.8">D35</text>
<text x="310.9" y="168.4">D19</text>
<text x="310.9" y="170.9">D21</text>
<text x="325.8" y="172.2">GND</text>
<text x="326" y="168.4">D34</text>
<text x="325.8" y="174.7">GND</text>
</g>
</svg>
